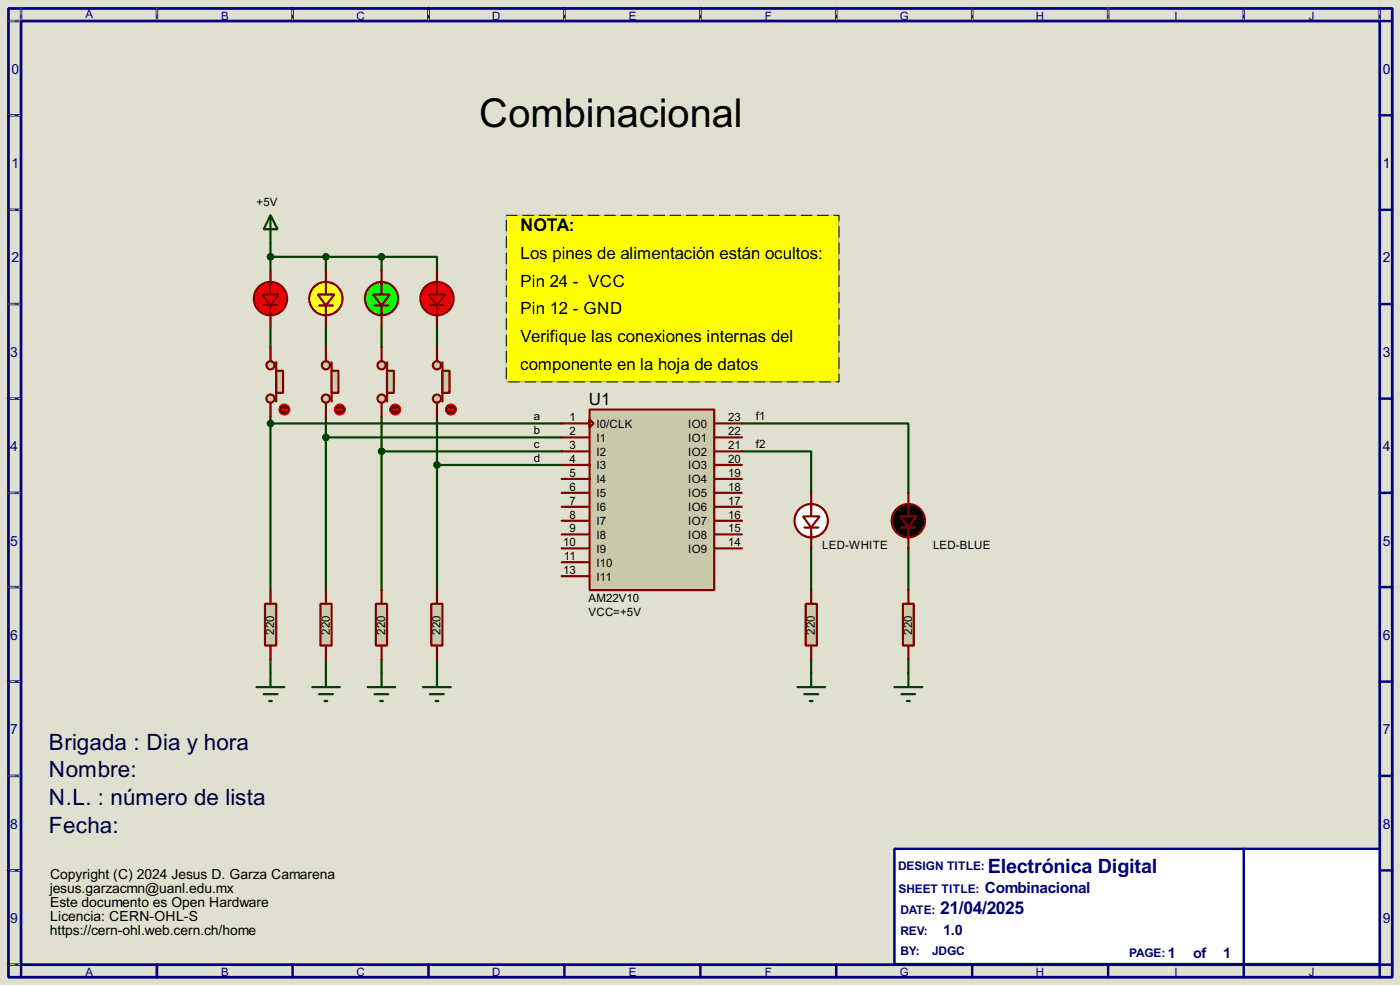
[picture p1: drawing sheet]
<svg xmlns="http://www.w3.org/2000/svg" width="256mm" height="180mm" viewBox="0 0 256 180" stroke-linecap="round" stroke-linejoin="round" font-family="sans-serif">
<path d="M0 0h256.5v180.3h-256.5z" fill="#e0e0d0"/>
<path d="M1.6 1.6h253.5v177.3h-253.5zM3.9 3.9h248.9v172.7h-248.9z" fill="none" stroke="#000080" stroke-width=".5"/>
<g fill="none" stroke="#000080" stroke-width=".45">
<path d="M3.9 1.6v2.3h-2.3M28.8 1.6v2.3M53.6 1.6v2.3M78.5 1.6v2.3M103.4 1.6v2.3M128.3 1.6v2.3M153.2 1.6v2.3M178.1 1.6v2.3M203 1.6v2.3M227.9 1.6v2.3M252.8 1.6v2.3h2.3M1.6 21.1h2.3"/>
<path d="M1.6 38.4h2.3M252.8 21.1h2.3M252.8 38.4h2.3M1.6 55.7h2.3M252.8 55.7h2.3M1.6 73h2.3M252.8 73h2.3M1.6 90.2h2.3M252.8 90.2h2.3M1.6 107.5h2.3M252.8 107.5h2.3M1.6 124.8h2.3"/>
<path d="M252.8 124.8h2.3M1.6 142h2.3M1.6 159.3h2.3M252.8 142h2.3M252.8 159.3h2.3M1.6 176.6h2.3v2.3M28.8 176.6v2.3M53.6 176.6v2.3M78.5 176.6v2.3M103.4 176.6v2.3M128.3 176.6v2.3M153.2 176.6v2.3"/>
<path d="M178.1 176.6v2.3M203 176.6v2.3M227.9 176.6v2.3M255.1 176.6h-2.3v2.3"/>
</g>
<g fill="none" stroke="#e0e0d0" stroke-width=".18">
<path d="M1.3 3.9h2.3M3.9 1.3v2.3M28.8 1.3v2.3M53.6 1.3v2.3M78.5 1.3v2.3M103.4 1.3v2.3M128.3 1.3v2.3M153.2 1.3v2.3M178.1 1.3v2.3M203 1.3v2.3M227.9 1.3v2.3M252.8 1.3v2.3"/>
<path d="M1.3 21.1h2.3M1.3 38.4h2.3M1.3 55.7h2.3M1.3 73h2.3M1.3 90.2h2.3M1.3 107.5h2.3M1.3 124.8h2.3M1.3 142h2.3M1.3 159.3h2.3M1.3 176.6h2.3"/>
</g>
<g fill="none" stroke="#000" stroke-width=".18" stroke-dasharray=".5 1">
<path d="M1.3 3.9h2.3M3.9 1.3v2.3M28.8 1.3v2.3M53.6 1.3v2.3M78.5 1.3v2.3M103.4 1.3v2.3M128.3 1.3v2.3M153.2 1.3v2.3M178.1 1.3v2.3M203 1.3v2.3M227.9 1.3v2.3M252.8 1.3v2.3"/>
<path d="M1.3 21.1h2.3M1.3 38.4h2.3M1.3 55.7h2.3M1.3 73h2.3M1.3 90.2h2.3M1.3 107.5h2.3M1.3 124.8h2.3M1.3 142h2.3M1.3 159.3h2.3M1.3 176.6h2.3"/>
</g>
<path d="M163.9 155.4h88.9v21.1h-88.9z" fill="#fff" stroke="#000080" stroke-width=".45"/>
<path d="M227.9 155.4v21.1" fill="none" stroke="#000080" stroke-width=".45"/>
<g fill="none" stroke="#004000" stroke-width=".4">
<path d="M49.6 39.4l1.3 2.6h-2.6zM49.6 39.4v10.2M49.6 59.7v3.9M49.6 47h20.3M59.7 47v2.6M59.7 59.7v3.9M69.9 47h10.2v2.6M69.9 47v2.6M69.9 59.7v3.9M80.1 59.7v3.9M49.6 76.3v31.7M49.6 77.5h53.3"/>
<path d="M59.7 76.3v31.7M69.9 76.3v31.7M80.1 76.3v31.7M135.9 77.5h30.5v12.7M59.7 80.1h43.2M69.9 82.6h33M80.1 85.1h22.8M135.9 82.6h12.7v7.6M148.6 100.4v7.6M166.4 100.4v7.6M47 125.8h5.1M48.3 127.1h2.6"/>
<path d="M49.3 128.3h.5M49.6 120.7v5.1M59.7 120.7v2.5M69.9 120.7v2.5M80.1 120.7v2.5M148.6 120.7v2.5M166.4 120.7v2.5"/>
</g>
<circle cx="49.5" cy="54.7" r="3.1" fill="#f00" stroke="#800000" stroke-width=".4"/>
<path d="M48.3 55.9h2.6M49.6 51.6v2.3M49.6 55.9v1.8" fill="none" stroke="#800000" stroke-width=".4"/>
<path d="M48.1 53.9h3l-1.5 2z" fill="#ff2b2b" stroke="#800000" stroke-width=".4"/>
<path d="M49.6 49.6v2.5M49.6 57.2v2.5" fill="none" stroke="#800000" stroke-width=".4"/>
<path d="M48.6 110.5h2v7.7h-2z" fill="#c8c8aa" stroke="#800000" stroke-width=".4"/>
<path d="M49.6 108v2.5M49.6 118.2v2.5" fill="none" stroke="#800000" stroke-width=".4"/>
<g fill="#c8c8aa" stroke="#800000" stroke-width=".4">
<circle cx="49.5" cy="73" r=".75"/>
<circle cx="49.5" cy="66.9" r=".75"/>
</g>
<path d="M50.6 66.3v7.2" fill="none" stroke="#800000" stroke-width=".4"/>
<path d="M50.6 67.9h1.3v4h-1.3z" fill="#c8c8aa" stroke="#800000" stroke-width=".4"/>
<path d="M49.6 63.6v2.5M49.6 73.7v2.6" fill="none" stroke="#800000" stroke-width=".4"/>
<circle cx="52.1" cy="75" r="1" fill="#400000" stroke="#f00" stroke-width=".2"/>
<path d="M51.6 75h1M51.6 75l.3 .2M51.9 74.7l-.3 .3M52.4 74.7l.2 .3M52.6 75l-.2 .2" fill="none" stroke="#f00" stroke-width=".2"/>
<g fill="#c8c8aa" stroke="#800000" stroke-width=".4">
<circle cx="59.7" cy="73" r=".75"/>
<circle cx="59.7" cy="66.9" r=".75"/>
</g>
<path d="M60.8 66.3v7.2" fill="none" stroke="#800000" stroke-width=".4"/>
<path d="M60.8 67.9h1.2v4h-1.2z" fill="#c8c8aa" stroke="#800000" stroke-width=".4"/>
<path d="M59.7 63.6v2.5M59.7 73.7v2.6" fill="none" stroke="#800000" stroke-width=".4"/>
<circle cx="62.2" cy="75" r="1" fill="#400000" stroke="#f00" stroke-width=".2"/>
<path d="M61.8 75h1M61.8 75l.2 .2M62 74.7l-.2 .3M62.5 74.7l.3 .3M62.8 75l-.3 .2" fill="none" stroke="#f00" stroke-width=".2"/>
<path d="M108 75h22.9v33h-22.9z" fill="#c8c8aa" stroke="#800000" stroke-width=".4"/>
<g fill="none" stroke="#800000" stroke-width=".4">
<path d="M102.9 77.5h5.1M108 76.8l.8 .7-.8 .8zM130.9 77.5h5M102.9 80.1h5.1M102.9 82.6h5.1M102.9 85.1h5.1M102.9 87.7h5.1M102.9 90.2h5.1M102.9 92.8h5.1M102.9 95.3h5.1M102.9 97.8h5.1M130.9 80.1h5"/>
<path d="M130.9 82.6h5M130.9 85.1h5M130.9 87.7h5M130.9 90.2h5M130.9 92.8h5M130.9 95.3h5M130.9 97.8h5M102.9 100.4h5.1M102.9 102.9h5.1M102.9 105.5h5.1M130.9 100.4h5"/>
</g>
<g fill="#004000" stroke="#004000" stroke-width=".4">
<circle cx="49.5" cy="77.5" r=".5"/>
<circle cx="59.7" cy="80.1" r=".5"/>
</g>
<path d="M57.2 125.8h5.1M58.5 127.1h2.5M59.5 128.3h.5M59.7 123.2v2.6" fill="none" stroke="#004000" stroke-width=".4"/>
<path d="M58.7 110.5h2.1v7.7h-2.1z" fill="#c8c8aa" stroke="#800000" stroke-width=".4"/>
<path d="M59.7 108v2.5M59.7 118.2v2.5" fill="none" stroke="#800000" stroke-width=".4"/>
<path d="M163.9 125.8h5.1M165.2 127.1h2.5M166.2 128.3h.5M166.4 123.2v2.6" fill="none" stroke="#004000" stroke-width=".4"/>
<path d="M165.4 110.5h2v7.7h-2z" fill="#c8c8aa" stroke="#800000" stroke-width=".4"/>
<path d="M166.4 108v2.5M166.4 118.2v2.5" fill="none" stroke="#800000" stroke-width=".4"/>
<path d="M146.1 125.8h5.1M147.4 127.1h2.5M148.4 128.3h.5M148.6 123.2v2.6" fill="none" stroke="#004000" stroke-width=".4"/>
<path d="M147.6 110.5h2.1v7.7h-2.1z" fill="#c8c8aa" stroke="#800000" stroke-width=".4"/>
<path d="M148.6 108v2.5M148.6 118.2v2.5" fill="none" stroke="#800000" stroke-width=".4"/>
<path d="M92.8 39.4h60.9v30.5h-60.9z" fill-rule="evenodd" fill="#c8c8aa"/>
<path d="M92.8 39.4h60.9v30.5h-60.9z" fill-rule="evenodd" fill="#ff0"/>
<path d="M92.8 39.4h60.9v30.5h-60.9z" fill="none" stroke="#c8c8aa" stroke-width=".18"/>
<path d="M92.8 39.4h60.9v30.5h-60.9z" fill="none" stroke="#000" stroke-width=".18" stroke-dasharray="2 1"/>
<g fill="#c8c8aa" stroke="#800000" stroke-width=".4">
<circle cx="69.9" cy="73" r=".75"/>
<circle cx="69.9" cy="66.9" r=".75"/>
</g>
<path d="M70.9 66.3v7.2" fill="none" stroke="#800000" stroke-width=".4"/>
<path d="M70.9 67.9h1.3v4h-1.3z" fill="#c8c8aa" stroke="#800000" stroke-width=".4"/>
<path d="M69.9 63.6v2.5M69.9 73.7v2.6" fill="none" stroke="#800000" stroke-width=".4"/>
<circle cx="72.4" cy="75" r="1" fill="#400000" stroke="#f00" stroke-width=".2"/>
<path d="M71.9 75h1.1M71.9 75l.3 .2M72.2 74.7l-.3 .3M72.7 74.7l.3 .3M73 75l-.3 .2" fill="none" stroke="#f00" stroke-width=".2"/>
<path d="M67.4 125.8h5M68.6 127.1h2.6M69.7 128.3h.5M69.9 123.2v2.6" fill="none" stroke="#004000" stroke-width=".4"/>
<path d="M68.9 110.5h2v7.7h-2z" fill="#c8c8aa" stroke="#800000" stroke-width=".4"/>
<path d="M69.9 108v2.5M69.9 118.2v2.5" fill="none" stroke="#800000" stroke-width=".4"/>
<circle cx="69.9" cy="82.6" r=".5" fill="#004000" stroke="#004000" stroke-width=".4"/>
<circle cx="69.9" cy="54.7" r="3.1" fill="#0f0" stroke="#800000" stroke-width=".4"/>
<path d="M68.6 55.9h2.6M69.9 51.6v2.3M69.9 55.9v1.8" fill="none" stroke="#800000" stroke-width=".4"/>
<path d="M68.4 53.9h3l-1.5 2z" fill="#2bff2b" stroke="#800000" stroke-width=".4"/>
<path d="M69.9 49.6v2.5M69.9 57.2v2.5" fill="none" stroke="#800000" stroke-width=".4"/>
<circle cx="59.7" cy="54.7" r="3.1" fill="#ffff1c" stroke="#800000" stroke-width=".4"/>
<path d="M58.5 55.9h2.5M59.7 51.6v2.3M59.7 55.9v1.8" fill="none" stroke="#800000" stroke-width=".4"/>
<path d="M58.2 53.9h3.1l-1.6 2z" fill="#ffff2f" stroke="#800000" stroke-width=".4"/>
<path d="M59.7 49.6v2.5M59.7 57.2v2.5" fill="none" stroke="#800000" stroke-width=".4"/>
<g fill="#004000" stroke="#004000" stroke-width=".4">
<circle cx="49.5" cy="47" r=".5"/>
<circle cx="59.7" cy="47" r=".5"/>
</g>
<circle cx="148.6" cy="95.3" r="3.1" fill="#fff" stroke="#800000" stroke-width=".4"/>
<path d="M147.4 96.6h2.5M148.6 92.3v2.2M148.6 96.6v1.8" fill="none" stroke="#800000" stroke-width=".4"/>
<path d="M147.1 94.5h3.1l-1.6 2.1z" fill="#fff" stroke="#800000" stroke-width=".4"/>
<path d="M148.6 90.2v2.6M148.6 97.8v2.6" fill="none" stroke="#800000" stroke-width=".4"/>
<path d="M77.5 125.8h5.1M78.8 127.1h2.5M79.8 128.3h.5M80.1 123.2v2.6" fill="none" stroke="#004000" stroke-width=".4"/>
<circle cx="80" cy="54.7" r="3.1" fill="#f00" stroke="#800000" stroke-width=".4"/>
<path d="M78.8 55.9h2.5M80.1 51.6v2.3M80.1 55.9v1.8" fill="none" stroke="#800000" stroke-width=".4"/>
<path d="M78.5 53.9h3.1l-1.5 2z" fill="#ff2b2b" stroke="#800000" stroke-width=".4"/>
<path d="M80.1 49.6v2.5M80.1 57.2v2.5" fill="none" stroke="#800000" stroke-width=".4"/>
<path d="M79 110.5h2.1v7.7h-2.1z" fill="#c8c8aa" stroke="#800000" stroke-width=".4"/>
<path d="M80.1 108v2.5M80.1 118.2v2.5" fill="none" stroke="#800000" stroke-width=".4"/>
<g fill="#c8c8aa" stroke="#800000" stroke-width=".4">
<circle cx="80" cy="73" r=".75"/>
<circle cx="80" cy="66.9" r=".75"/>
</g>
<path d="M81.1 66.3v7.2" fill="none" stroke="#800000" stroke-width=".4"/>
<path d="M81.1 67.9h1.3v4h-1.3z" fill="#c8c8aa" stroke="#800000" stroke-width=".4"/>
<path d="M80.1 63.6v2.5M80.1 73.7v2.6" fill="none" stroke="#800000" stroke-width=".4"/>
<circle cx="82.6" cy="75" r="1" fill="#400000" stroke="#f00" stroke-width=".2"/>
<path d="M82.1 75h1M82.1 75l.3 .2M82.4 74.7l-.3 .3M82.9 74.7l.2 .3M83.1 75l-.2 .2" fill="none" stroke="#f00" stroke-width=".2"/>
<g fill="#004000" stroke="#004000" stroke-width=".4">
<circle cx="80" cy="85.1" r=".5"/>
<circle cx="69.9" cy="47" r=".5"/>
</g>
<g fill="#000" stroke="#800000" stroke-width=".4">
<path d="M164.9 94.5h3l-1.5 2.1z"/>
<circle cx="166.4" cy="95.3" r="3.1"/>
</g>
<path d="M165.2 96.6h2.5M166.4 90.2v4.3M166.4 96.6v3.8" fill="none" stroke="#800000" stroke-width=".4"/>
<text font-size="8.2" x="87.8" y="23.2">Combinacional</text>
<g font-size="4.6" fill="#000040">
<text x="9" y="137.2">Brigada : Dia y hora</text>
<text x="9" y="142.3">Nombre:</text>
<text x="9" y="147.4">N.L. : número de lista</text>
<text x="9" y="152.4">Fecha:</text>
</g>
<text font-size="4.1" fill="#000080" x="181" y="159.7">Electrónica Digital</text>
<text font-size="3.6" x="95.4" y="42.3">NOTA:</text>
<text font-size="3.6" fill="#000080" x="172.3" y="167.4">21/04/2025</text>
<g font-size="3.5">
<text x="95.4" y="47.4">Los pines de alimentación están ocultos:</text>
<text x="95.4" y="52.5">Pin 24 - VCC</text>
<text x="95.4" y="57.5">Pin 12 - GND</text>
<text x="95.4" y="62.6">Verifique las conexiones internas del</text>
<text x="95.3" y="67.7">componente en la hoja de datos</text>
<text x="107.9" y="74.1">U1</text>
</g>
<text font-size="3.2" fill="#000080" x="180.4" y="163.5">Combinacional</text>
<g font-size="3" fill="#000080">
<text x="172.8" y="171.1">1.0</text>
<text x="214" y="175.4">1</text>
<text x="218.6" y="175.4">of</text>
<text x="224.1" y="175.4">1</text>
</g>
<g font-size="2.9" fill="#000080">
<text x="2.1" y="13.5">0</text>
<text x="253.4" y="13.5">0</text>
<text x="2.1" y="30.7">1</text>
<text x="253.4" y="30.7">1</text>
<text x="2.1" y="48">2</text>
<text x="253.4" y="48">2</text>
<text x="1.9" y="65.3">3</text>
<text x="253.4" y="65.3">3</text>
<text x="1.9" y="82.5">4</text>
<text x="253.4" y="82.5">4</text>
<text x="1.9" y="99.9">5</text>
<text x="253.4" y="99.9">5</text>
<text x="1.9" y="117.1">6</text>
<text x="253.4" y="117.1">6</text>
<text x="1.9" y="134.4">7</text>
<text x="253.4" y="134.4">7</text>
<text x="1.9" y="151.7">8</text>
<text x="253.4" y="151.7">8</text>
<text x="1.9" y="168.9">9</text>
<text x="253.4" y="168.9">9</text>
</g>
<g font-size="2.9">
<text x="9.2" y="161">Copyright (C) 2024 Jesus D. Garza Camarena</text>
<text x="9.2" y="163.5">jesus.garzacmn@uanl.edu.mx</text>
<text x="9.2" y="166">Este documento es Open Hardware</text>
<text x="9.2" y="171.1">https://cern-ohl.web.cern.ch/home</text>
<text x="9.2" y="168.6">Licencia: CERN-OHL-S</text>
</g>
<g font-size="2.5" fill="#000080">
<text x="164.5" y="159.2">DESIGN TITLE:</text>
<text x="164.6" y="163.5">SHEET TITLE:</text>
<text x="164.9" y="167.4">DATE:</text>
<text x="164.9" y="171.2">REV:</text>
<text x="164.9" y="174.7">BY:</text>
<text x="170.7" y="174.7">JDGC</text>
<text x="206.8" y="175.2">PAGE:</text>
</g>
<g font-size="2.4" fill="#000080">
<text x="15.6" y="3.4">A</text>
<text x="40.5" y="3.6">B</text>
<text x="65.3" y="3.6">C</text>
<text x="90.2" y="3.6">D</text>
<text x="115.2" y="3.6">E</text>
<text x="140.1" y="3.6">F</text>
<text x="164.8" y="3.6">G</text>
<text x="189.8" y="3.6">H</text>
<text x="215.1" y="3.6">I</text>
<text x="239.8" y="3.6">J</text>
<text x="15.6" y="178.7">A</text>
<text x="40.5" y="178.7">B</text>
<text x="65.3" y="178.7">C</text>
<text x="90.2" y="178.7">D</text>
<text x="115.2" y="178.7">E</text>
<text x="140.1" y="178.7">F</text>
<text x="164.8" y="178.7">G</text>
<text x="189.8" y="178.7">H</text>
<text x="215.1" y="178.7">I</text>
<text x="239.8" y="178.7">J</text>
</g>
<g font-size="2.4">
<text x="47" y="37.7">+5V</text>
<text x="97.8" y="76.9">a</text>
<text x="104.3" y="77.1">1</text>
<text x="133.4" y="77.1">23</text>
<text x="138.5" y="76.9">f1</text>
<text x="97.8" y="79.5">b</text>
<text x="97.8" y="82">c</text>
<text x="104.3" y="79.7">2</text>
<text x="104.3" y="82.2">3</text>
<text x="109.3" y="78.3">I0/CLK</text>
<text x="109.3" y="80.8">I1</text>
<text x="109.3" y="83.4">I2</text>
<text x="126.1" y="78.3">IO0</text>
<text x="126.1" y="80.8">IO1</text>
<text x="126.1" y="83.4">IO2</text>
<text x="133.4" y="79.7">22</text>
<text x="133.4" y="82.2">21</text>
<text x="138.5" y="82">f2</text>
<text x="97.8" y="84.5">d</text>
<text x="104.3" y="84.7">4</text>
<text x="104.3" y="87.3">5</text>
<text x="104.3" y="89.8">6</text>
<text x="109.3" y="85.9">I3</text>
<text x="109.3" y="88.5">I4</text>
<text x="126.1" y="85.9">IO3</text>
<text x="126.1" y="88.5">IO4</text>
<text x="133.4" y="84.7">20</text>
<text x="133.4" y="87.3">19</text>
<text x="133.4" y="89.8">18</text>
<text x="104.3" y="92.4">7</text>
<text x="104.3" y="94.9">8</text>
<text x="109.3" y="91">I5</text>
<text x="109.3" y="93.6">I6</text>
<text x="126.1" y="91">IO5</text>
<text x="126.1" y="93.6">IO6</text>
<text x="133.4" y="92.4">17</text>
<text x="133.4" y="94.9">16</text>
<text x="103.2" y="100">10</text>
<text x="104.3" y="97.4">9</text>
<text x="109.3" y="96.1">I7</text>
<text x="109.3" y="98.6">I8</text>
<text x="109.3" y="101.2">I9</text>
<text x="126.1" y="96.1">IO7</text>
<text x="126.1" y="98.6">IO8</text>
<text x="126.1" y="101.2">IO9</text>
<text x="133.4" y="97.4">15</text>
<text x="133.4" y="100">14</text>
<text x="150.6" y="100.4">LED-WHITE</text>
<text x="170.9" y="100.4">LED-BLUE</text>
<text x="103.2" y="105.1">13</text>
<text x="103.3" y="102.5">11</text>
<text x="109.3" y="103.7">I10</text>
<text x="109.3" y="106.3">I11</text>
<text x="107.8" y="110.2">AM22V10</text>
<text x="107.8" y="112.7">VCC=+5V</text>
<text x="50.3" y="116.2" transform="rotate(-90 50.3 116.2)">220</text>
<text x="60.4" y="116.2" transform="rotate(-90 60.4 116.2)">220</text>
<text x="70.6" y="116.2" transform="rotate(-90 70.6 116.2)">220</text>
<text x="80.7" y="116.1" transform="rotate(-90 80.7 116.1)">220</text>
<text x="149.3" y="116.2" transform="rotate(-90 149.3 116.2)">220</text>
<text x="167.1" y="116.2" transform="rotate(-90 167.1 116.2)">220</text>
</g>
</svg>
